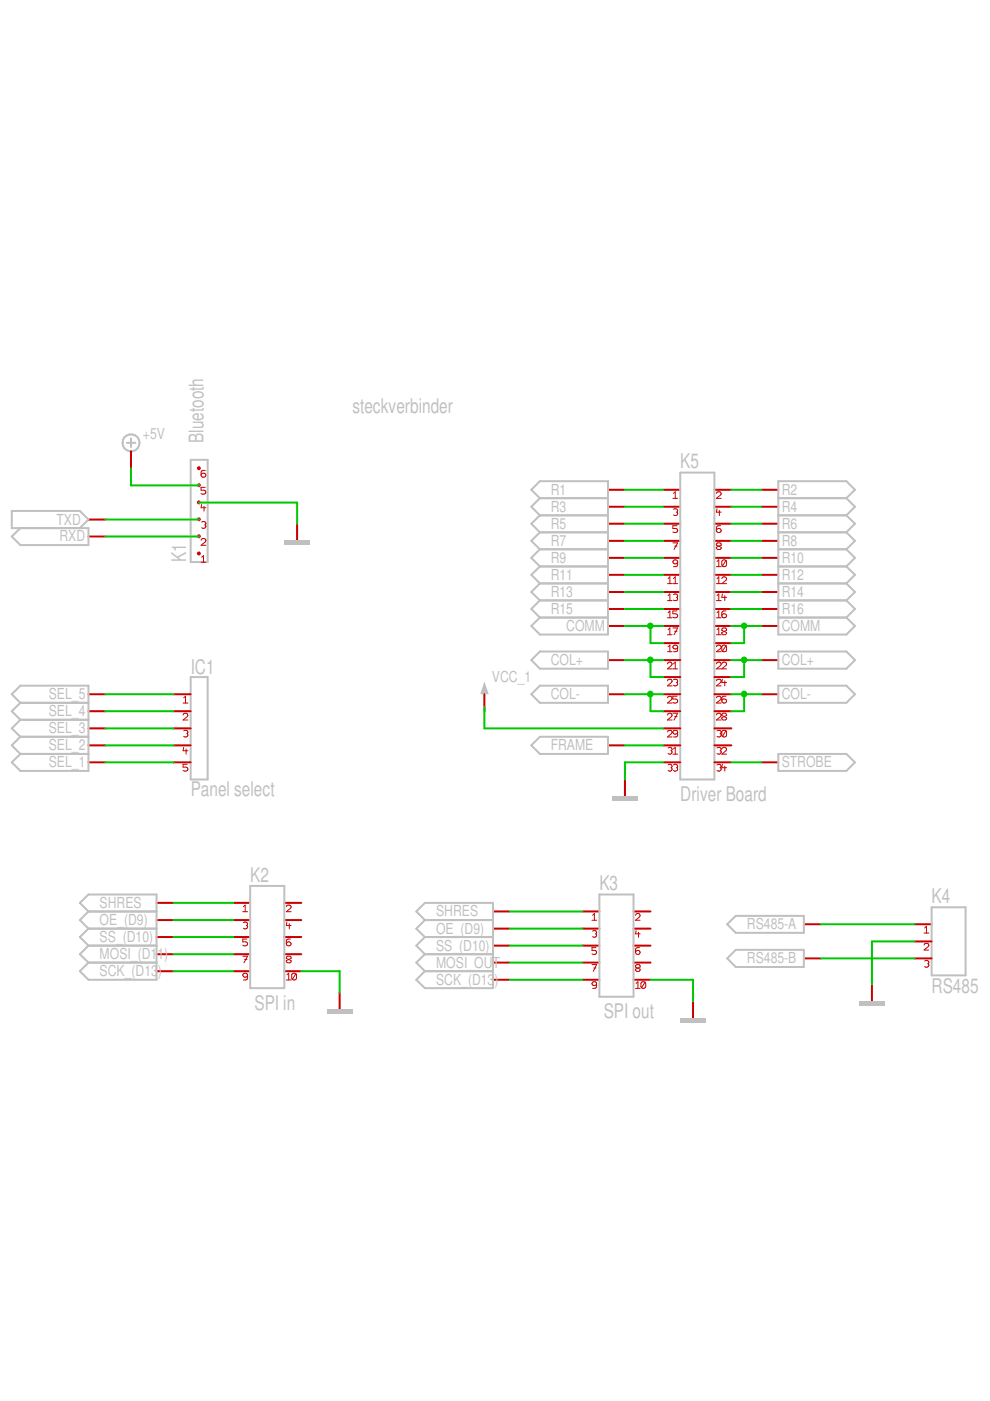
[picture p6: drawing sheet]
<svg xmlns="http://www.w3.org/2000/svg" width="210mm" height="297mm" viewBox="0 0 210 297" stroke-linecap="round" stroke-linejoin="round" font-family="sans-serif">
<path d="M170.4 196h3.6M170.4 203.2h3.6M184.9 208.6v3.6" fill="none" stroke="#c80000" stroke-width=".42"/>
<path d="M154.2 196l1.8-1.8h14.4v3.6h-14.4zM156 201.4h14.4v3.6h-14.4l-1.8-1.8z" fill="none" stroke="#c0c0c0" stroke-width=".42"/>
<path d="M182.2 212.2h5.4v.9h-5.4z" fill-rule="evenodd" fill="#c0c0c0"/>
<g fill="none" stroke="#c80000" stroke-width=".42">
<path d="M33.2 191.4h3.6M33.2 195.1h3.6M33.2 198.7h3.6M104.5 193.3h3.6M104.5 196.9h3.6M193.9 196h3.6M193.9 199.6h3.6M33.2 205.9h3.6M33.2 202.3h3.6M104.5 204.1h3.6M104.5 207.7h3.6M104.5 200.5h3.6"/>
<path d="M146.9 212.2v3.7M193.9 203.2h3.6"/>
</g>
<path d="M195.9 197.8h1M196 196.8l.4-.4v1.4M195.9 200.4a.48 .48 0 0 1 .7-.4 .48 .48 0 0 1 .2 .7l-.9 .7h1M196 203.8a.53 .53 0 0 1 .6-.2 .53 .53 0 0 1 .3 .5l-.1 .2M196.7 204.3h.1M196.8 204.3l.1 .4a.54 .54 0 0 1-.9 .2" fill="none" stroke="#c80000" stroke-width=".21"/>
<g fill="none" stroke="#c0c0c0" stroke-width=".42">
<path d="M18.8 193.3l-1.9-1.9 1.9-1.7h14.4v18h-14.4l-1.9-1.8 1.9-1.8M18.8 193.3h14.4M18.8 193.3l-1.9 1.8 1.9 1.8M18.8 196.9h14.4M18.8 196.9l-1.9 1.8 1.9 1.8M90.1 195.1l-1.8-1.8 1.8-1.9h14.4v18.1h-14.4l-1.8-1.8 1.8-1.8M90.1 195.1h14.4M90.1 195.1l-1.8 1.8 1.8 1.8M90.1 198.7h14.4M90.1 198.7l-1.8 1.8 1.8 1.8M197.5 192.4h7.2v14.4h-7.2zM18.8 204.1h14.4"/>
<path d="M18.8 200.5h14.4M18.8 200.5l-1.9 1.8 1.9 1.8M90.1 202.3h14.4M90.1 202.3l-1.8 1.8 1.8 1.8M90.1 205.9h14.4"/>
</g>
<path d="M144.2 215.9h5.4v.8h-5.4z" fill-rule="evenodd" fill="#c0c0c0"/>
<path d="M72 210.4v3.6" fill="none" stroke="#c80000" stroke-width=".42"/>
<path d="M69.3 214h5.4v.9h-5.4z" fill-rule="evenodd" fill="#c0c0c0"/>
<g fill="none" stroke="#c80000" stroke-width=".42">
<path d="M36.8 158h3.6M36.8 154.4h3.6M36.8 150.8h3.6M36.8 147.2h3.6M36.8 161.6h3.6M49.4 191.4h3.6M49.4 195.1h3.6M49.4 198.7h3.6M60.3 191.4h3.6M60.3 195.1h3.6M60.3 198.7h3.6M123.5 193.3h3.6"/>
<path d="M123.5 196.9h3.6M134.3 193.3h3.6M134.3 196.9h3.6M49.4 202.3h3.6M49.4 205.9h3.6M60.3 202.3h3.6M60.3 205.9h3.6M123.5 200.5h3.6M123.5 204.1h3.6M123.5 207.7h3.6M134.3 200.5h3.6M134.3 204.1h3.6"/>
<path d="M134.3 207.7h3.6"/>
</g>
<g fill="none" stroke="#c80000" stroke-width=".21">
<path d="M38.8 151.6a.52 .52 0 0 1 .6-.4 .52 .52 0 0 1 .4 .5l-1 1h1M38.8 149.1h1M38.9 154.9a.56 .56 0 0 1 .9 .4l-.1 .2M38.9 158.5l-.1 .7h1M38.9 148l.4-.4v1.5M39.5 158.8v1.1M39.6 155.5h.1M39.7 155.5l.1 .4a.55 .55 0 0 1-.9 .2M39.7 162.1h-.9v.5h.7l.2 .2 .1 .4a.65 .65 0 0 1-1 .2M51.5 193.3h1M51.6 195.6a.53 .53 0 0 1 .6-.1 .53 .53 0 0 1 .3 .5l-.1 .2M51.6 192.2l.4-.3v1.4"/>
<path d="M52.2 196.2h.2M52.4 199.1h-.9v.6h.6l.4 .4-.1 .3-.3 .1-.6-.1M52.4 196.2l.1 .4a.54 .54 0 0 1-.9 .2M60.7 192.2a.48 .48 0 0 1 .6-.3 .48 .48 0 0 1 .3 .7l-.9 .7h1M60.8 195.5l-.1 .7h1M61.3 195.8v1.1M61.6 199.1l-.8 .1-.1 1a.52 .52 0 0 0 .6 .3 .52 .52 0 0 0 .4-.4 .52 .52 0 0 0-.5-.4 .52 .52 0 0 0-.5 .4M125.5 195.1h1M125.6 197.4a.52 .52 0 0 1 .6-.1 .52 .52 0 0 1 .3 .5l-.1 .2M125.6 194.1l.4-.4v1.4M126.3 198h.1M126.4 198l.1 .2a.46 .46 0 0 1-.6 .5l-.3-.1"/>
<path d="M134.7 194.1a.49 .49 0 0 1 .6-.4 .49 .49 0 0 1 .4 .4l-1 1h1M134.9 197.3l-.2 .7h1M135.4 197.7v1M51.5 202.7h1l-.8 1.4M51.9 203.4h.5M52.5 206.8a.51 .51 0 0 1-.6 .4 .51 .51 0 0 1-.4-.5 .54 .54 0 0 1 .5-.4 .54 .54 0 0 1 .5 .4l-.1 .9-.8 .2M60.7 202.9l.3-.2h.5l.2 .2v.3l-1 .5v.2l.3 .2h.5l.2-.2v-.2l-1-.5zM60.7 207.8h1M60.8 206.7l.4-.4v1.5M62.7 206.5l.2 .9a.54 .54 0 0 1-.9 .2M62.7 206.5a.55 .55 0 0 0-.9 .2l.2 .9M62.7 206.5l-.7 1.1"/>
<path d="M125.5 204.5h1l-.7 1.5M125.9 205.2h.5M126.4 200.9h-.9v.6h.7l.3 .3-.3 .6-.7-.2M126.5 208.6a.47 .47 0 0 1-.7 .3 .47 .47 0 0 1-.2-.7 .54 .54 0 0 1 .9 .3l-.1 .9-.8 .1M134.7 204.8l.3-.3h.5l.2 .3v.2l-1 .5 .3 .5h.5l.2-.5-1-.5zM134.7 209.5h1M134.9 208.5l.4-.3v1.3M135.6 200.9l-.7 .1-.2 1a.49 .49 0 0 0 .6 .4 .49 .49 0 0 0 .4-.6 .51 .51 0 0 0-.5-.3 .51 .51 0 0 0-.5 .3M136.8 208.2l.1 1a.55 .55 0 0 1-.9 .2M136.8 208.2a.59 .59 0 0 0-.9 .3l.1 .9M136.8 208.2l-.8 1.2"/>
</g>
<path d="M40.4 143.6h3.6v21.7h-3.6zM53 187.8h7.3v21.7h-7.3zM127.1 189.7h7.2v21.6h-7.2z" fill="none" stroke="#c0c0c0" stroke-width=".42"/>
<circle cx="42.2" cy="99.3" r=".42" fill="#c80000"/>
<path d="M43.5 99.7l-.7 .2-.2 .9a.51 .51 0 0 0 .6 .4 .51 .51 0 0 0 .4-.5 .54 .54 0 0 0-.5-.4 .54 .54 0 0 0-.5 .4" fill="none" stroke="#c80000" stroke-width=".21"/>
<circle cx="42.2" cy="102.9" r=".42" fill="#c80000"/>
<path d="M43.5 103.3h-.9v.6h.7l.3 .4-.1 .3-.2 .2-.7-.2" fill="none" stroke="#c80000" stroke-width=".21"/>
<path d="M40.4 97.5h3.6v21.7h-3.6z" fill="none" stroke="#c0c0c0" stroke-width=".42"/>
<circle cx="42.2" cy="106.5" r=".42" fill="#c80000"/>
<path d="M42.8 107l-.2 .7h1M43.3 107.3v1.1" fill="none" stroke="#c80000" stroke-width=".21"/>
<circle cx="42.2" cy="110.1" r=".42" fill="#c80000"/>
<path d="M42.8 110.7a.53 .53 0 0 1 .5-.1 .53 .53 0 0 1 .3 .4l-.1 .3M43.4 111.3h.1M43.5 111.3l.1 .3a.54 .54 0 0 1-.8 .3" fill="none" stroke="#c80000" stroke-width=".21"/>
<circle cx="42.2" cy="113.7" r=".42" fill="#c80000"/>
<path d="M42.6 114.6a.51 .51 0 0 1 .6-.4 .51 .51 0 0 1 .4 .5l-1 .9h1" fill="none" stroke="#c80000" stroke-width=".21"/>
<circle cx="42.2" cy="117.3" r=".42" fill="#c80000"/>
<g fill="none" stroke="#c80000" stroke-width=".21">
<path d="M42.6 119.2h1M42.8 118.2l.3-.4v1.4M142.7 105.7h1M142.7 115.1h1l-.8 1.4M142.8 108a.53 .53 0 0 1 .5-.1 .53 .53 0 0 1 .4 .4l-.1 .3M142.8 104.6l.4-.3v1.4M143 115.8h.6M143.4 108.6h.2M143.6 111.5h-.9v.6h.6l.3 .1 .1 .4a.65 .65 0 0 1-1 .2M143.6 108.6l.1 .3a.54 .54 0 0 1-.9 .3M143.7 119.2a.51 .51 0 0 1-.6 .4 .51 .51 0 0 1-.4-.6 .54 .54 0 0 1 .5-.3 .54 .54 0 0 1 .5 .3l-.1 1-.8 .1M151.9 104.6a.48 .48 0 0 1 .6-.3 .48 .48 0 0 1 .3 .6l-.9 .8h1"/>
<path d="M151.9 115.3l.2-.2h.6l.2 .2v.3l-1 .4v.3l.2 .2h.6l.2-.2v-.3l-1-.4zM152 107.9l-.1 .7h1M152 119l.4-.3v1.4M152.5 108.2v1.1M152.8 111.5l-.8 .1-.1 1a.52 .52 0 0 0 .6 .3 .52 .52 0 0 0 .4-.5 .52 .52 0 0 0-.5-.4 .52 .52 0 0 0-.5 .4M153.9 118.8l.2 1a.54 .54 0 0 1-.9 .2M153.9 118.8a.55 .55 0 0 0-.9 .2l.2 1M153.9 118.8l-.7 1.2M141.5 123.7h1M141.5 127.3h1M141.5 131h1M141.5 134.6h1"/>
<path d="M141.5 138.2h1M141.6 122.7l.4-.4v1.4M141.6 126.3l.4-.4v1.4M141.6 129.9l.4-.4v1.5M141.6 133.5l.4-.4v1.5M141.6 137.1l.4-.3v1.4M142.7 123.7h1M142.7 133.1h1l-.8 1.5M142.8 126.1a.53 .53 0 0 1 .5-.1 .53 .53 0 0 1 .4 .4l-.1 .3M142.8 122.7l.4-.4v1.4M143 133.9h.6M143.4 126.7h.2"/>
<path d="M143.6 126.7l.1 .3a.59 .59 0 0 1-.9 .3M143.6 129.5h-.9v.6h.6l.4 .4-.1 .4-.3 .1-.6-.1M143.7 137.2a.48 .48 0 0 1-.7 .4 .48 .48 0 0 1-.2-.7 .55 .55 0 0 1 .9 .2l-.1 1-.8 .1M151.9 137.1a.52 .52 0 0 1 .6-.3 .52 .52 0 0 1 .4 .4l-1 1h1M151.9 120.1h1M151.9 123.7h1M151.9 127.3h1M151.9 131h1M151.9 134.6h1M152 122.7l.4-.4v1.4M152 126.3l.4-.4v1.4M152 129.9l.4-.4v1.5"/>
<path d="M152 133.5l.4-.4v1.5M153 122.7a.51 .51 0 0 1 .6-.4 .51 .51 0 0 1 .5 .5l-1.1 .9h1.1M153.2 125.9l-.2 .8h1.1M153.3 133.1h.5l.3 .3v.2l-1.1 .5v.2l.3 .3h.5l.3-.5-1.1-.5v-.2zM153.7 126.3v1M153.9 129.5l-.7 .2-.2 .9a.52 .52 0 0 0 .6 .4 .52 .52 0 0 0 .5-.5 .52 .52 0 0 0-.6-.4 .52 .52 0 0 0-.5 .4M153.9 136.9a.55 .55 0 0 0-.9 .2l.2 1M153.9 136.9l.2 .9a.59 .59 0 0 1-.9 .3M153.9 136.9l-.7 1.2M141.5 140.8a.49 .49 0 0 1 .5-.4 .49 .49 0 0 1 .5 .4l-1 1h1M141.5 144.4a.5 .5 0 0 1 .6-.4 .5 .5 0 0 1 .4 .5l-1 .9h1M141.5 148a.5 .5 0 0 1 .6-.4 .5 .5 0 0 1 .4 .5l-1 1h1"/>
<path d="M141.5 151.6a.49 .49 0 0 1 .5-.4 .49 .49 0 0 1 .5 .5l-1 1h1M141.5 155.2a.5 .5 0 0 1 .6-.4 .5 .5 0 0 1 .4 .5l-1 1h1M141.6 158.6a.49 .49 0 0 1 .6-.1 .49 .49 0 0 1 .3 .4l-.1 .3M142.2 159.2h.2M142.4 159.2l.1 .3a.5 .5 0 0 1-.9 .3M142.7 141.8h1M142.7 151.2h1l-.8 1.5M142.7 159.9h1M142.8 144.1a.56 .56 0 0 1 .9 .4l-.1 .2M142.8 140.8l.4-.4v1.4M142.8 158.8l.4-.3v1.4M143 151.9h.6"/>
<path d="M143.4 144.7h.2M143.6 144.7l.1 .4a.55 .55 0 0 1-.9 .2M143.6 147.6h-.9v.6h.6l.4 .3-.1 .4-.3 .2-.6-.2M143.7 155.3a.52 .52 0 0 1-.6 .4 .52 .52 0 0 1-.4-.5 .54 .54 0 0 1 .5-.4 .54 .54 0 0 1 .5 .4l-.1 .9-.8 .2M151.9 140.8a.52 .52 0 0 1 .5-.4 .52 .52 0 0 1 .5 .4l-1 1h1M151.9 144.4a.48 .48 0 0 1 .6-.4 .48 .48 0 0 1 .3 .7l-.9 .7h1M151.9 148a.52 .52 0 0 1 .6-.4 .52 .52 0 0 1 .4 .5l-1 1h1M151.9 151.6a.52 .52 0 0 1 .5-.4 .52 .52 0 0 1 .5 .5l-1 1h1M152 154.9a.56 .56 0 0 1 .9 .4l-.1 .2M152 158.6a.53 .53 0 0 1 .6-.1 .53 .53 0 0 1 .3 .4l-.1 .3M152.7 155.5h.1M152.7 159.2h.1"/>
<path d="M152.8 155.5l.1 .4a.55 .55 0 0 1-.9 .2M152.8 159.2l.1 .3a.54 .54 0 0 1-.9 .3M153 140.8a.52 .52 0 0 1 .6-.4 .52 .52 0 0 1 .5 .4l-1.1 1h1.1M153 158.8a.52 .52 0 0 1 .6-.4 .52 .52 0 0 1 .5 .5l-1.1 1h1.1M153.2 144l-.2 .7h1.1M153.3 151.2h.5l.3 .5-1.1 .5v.2l.3 .3h.5l.3-.5-1.1-.5zM153.7 144.4v1M153.9 147.6l-.7 .1-.2 1a.51 .51 0 0 0 .6 .4 .51 .51 0 0 0 .5-.6 .54 .54 0 0 0-.6-.3 .54 .54 0 0 0-.5 .3M153.9 154.9a.59 .59 0 0 0-.9 .3l.2 .9M153.9 154.9l.2 1a.55 .55 0 0 1-.9 .2M153.9 154.9l-.7 1.2M141.6 162.2a.49 .49 0 0 1 .6-.1 .49 .49 0 0 1 .3 .5l-.1 .2"/>
<path d="M142.2 162.8h.2M142.4 162.8l.1 .2a.46 .46 0 0 1-.6 .5l-.3-.1M142.8 162.2a.52 .52 0 0 1 .6-.1 .52 .52 0 0 1 .3 .5l-.1 .2M143.4 162.8h.2M143.6 162.8l.1 .4a.55 .55 0 0 1-.9 .2M152 162.2a.52 .52 0 0 1 .6-.1 .52 .52 0 0 1 .3 .5l-.1 .2M152.7 162.8h.1M152.8 162.8l.1 .4a.55 .55 0 0 1-.9 .2M153.2 162.1l-.2 .7h1.1M153.7 162.4v1.1"/>
</g>
<g fill="none" stroke="#c80000" stroke-width=".42">
<path d="M18.8 113.7h3.6M18.8 110.2h3.6M63 111v3.7M140.6 103.8h3.6M140.6 107.4h3.6M140.6 111h3.6M140.6 114.7h3.6M140.6 118.3h3.6M151.5 103.8h3.6M151.5 107.4h3.6M151.5 111h3.6M151.5 114.7h3.6"/>
<path d="M151.5 118.3h3.6M140.6 121.9h3.6M140.6 125.5h3.6M140.6 129.1h3.6M140.6 132.7h3.6M140.6 136.4h3.6M140.6 140h3.6M151.5 121.9h3.6M151.5 125.5h3.6M151.5 129.1h3.6M151.5 132.7h3.6M151.5 136.4h3.6"/>
<path d="M151.5 140h3.6M18.8 147.2h3.6M18.8 150.8h3.6M18.8 154.4h3.6M18.8 158h3.6M140.6 143.6h3.6M140.6 147.2h3.6M140.6 150.8h3.6M140.6 154.4h3.6M140.6 158h3.6M151.5 143.6h3.6M151.5 147.2h3.6"/>
<path d="M151.5 150.8h3.6M151.5 154.4h3.6M151.5 158h3.6M18.8 161.6h3.6M140.6 161.6h3.6M151.5 161.6h3.6"/>
</g>
<path d="M4.3 112l-1.8 1.7 1.8 1.9h14.5v-3.6h-16.3v-3.7h14.4l1.9 1.9-1.9 1.8M144.2 100.2h7.3v65.1h-7.3zM4.3 149l-1.8-1.8 1.8-1.8h14.5v18h-14.5l-1.8-1.8 1.8-1.7M4.3 149h14.5M4.3 149l-1.8 1.8 1.8 1.8M4.3 152.6h14.5M4.3 152.6l-1.8 1.8 1.8 1.8M4.3 156.2h14.5M4.3 156.2l-1.8 1.8 1.8 1.9M4.3 159.9h14.5" fill="none" stroke="#c0c0c0" stroke-width=".42"/>
<path d="M60.3 114.7h5.4v.9h-5.4z" fill-rule="evenodd" fill="#c0c0c0"/>
<g fill="none" stroke="#c0c0c0" stroke-width=".42">
<path d="M26.9 93.9h1.8M27.8 93v1.8M112.6 132.7l1.9-1.8h14.4v3.6h-14.4zM165 130.9h14.5l1.8 1.8-1.8 1.8h-14.5zM112.6 158l1.9-1.8h14.4v3.7h-14.4zM165 159.9h14.5l1.8 1.7-1.8 1.8h-14.5z"/>
<circle cx="27.8" cy="93.9" r="1.81"/>
</g>
<path d="M27.8 95.7v3.6M128.9 132.7h3.6M161.4 132.7h3.6M128.9 158h3.6M161.4 161.6h3.6" fill="none" stroke="#c80000" stroke-width=".42"/>
<path d="M102.7 144.5l.9 2.7h-1.8z" fill="#c0c0c0"/>
<g fill="none" stroke="#c80000" stroke-width=".42">
<path d="M128.9 118.3h3.6M128.9 114.7h3.6M128.9 111h3.6M128.9 107.4h3.6M128.9 103.8h3.6M161.4 118.3h3.6M161.4 114.7h3.6M161.4 111h3.6M161.4 107.4h3.6M161.4 103.8h3.6M128.9 140h3.6M128.9 129.1h3.6"/>
<path d="M128.9 125.5h3.6M128.9 121.9h3.6M161.4 140h3.6M161.4 129.1h3.6M161.4 125.5h3.6M161.4 121.9h3.6M102.7 147.2v3.6M128.9 147.2h3.6M161.4 147.2h3.6M132.5 165.3v3.6"/>
</g>
<g fill="none" stroke="#c0c0c0" stroke-width=".42">
<path d="M114.5 105.6l-1.9-1.8 1.9-1.8h14.4v28.9h-14.4l-1.9-1.8 1.9-1.8M114.5 116.5h14.4M114.5 112.9h14.4M114.5 109.3h14.4M114.5 105.6h14.4M114.5 116.5l-1.9 1.8 1.9 1.8M114.5 112.9l-1.9 1.8 1.9 1.8M114.5 109.3l-1.9 1.7 1.9 1.9M114.5 105.6l-1.9 1.8 1.9 1.9M165 116.5h14.5M165 112.9h14.5M165 109.3h14.5"/>
<path d="M165 105.6h14.5M179.5 105.6l1.8-1.8-1.8-1.8h-14.5v28.9h14.5l1.8-1.8-1.8-1.8M179.5 116.5l1.8 1.8-1.8 1.8M179.5 112.9l1.8 1.8-1.8 1.8M179.5 109.3l1.8 1.7-1.8 1.9M179.5 105.6l1.8 1.8-1.8 1.9M112.6 140l1.9-1.9h14.4v3.7h-14.4zM114.5 127.3h14.4M114.5 123.7h14.4M114.5 120.1h14.4M114.5 123.7l-1.9 1.8 1.9 1.8M114.5 120.1l-1.9 1.8 1.9 1.8"/>
<path d="M165 138.1h14.5l1.8 1.9-1.8 1.8h-14.5zM165 127.3h14.5M165 123.7h14.5M165 120.1h14.5M179.5 123.7l1.8 1.8-1.8 1.8M179.5 120.1l1.8 1.8-1.8 1.8M112.6 147.2l1.9-1.8h14.4v3.6h-14.4zM165 145.4h14.5l1.8 1.8-1.8 1.8h-14.5z"/>
</g>
<path d="M129.8 168.9h5.4v.9h-5.4z" fill-rule="evenodd" fill="#c0c0c0"/>
<g fill="none" stroke="#00c800" stroke-width=".42">
<path d="M27.8 99.3v3.6h14.4M132.5 125.5h8.1M22.4 154.4h14.4M22.4 147.2h14.4M22.4 150.8h14.4M22.4 158h14.4M102.7 149.9v4.5h37.9M132.5 158h8.1M22.4 161.6h14.4M155.1 161.6h6.3M174 196h19.9M36.8 202.3h12.6"/>
<path d="M108.1 204.1h15.4M174 203.2h19.9"/>
</g>
<circle cx="157.8" cy="132.7" r=".69" fill="#00c800"/>
<path d="M155.1 132.7h6.3M157.8 132.7v3.7h-2.7" fill="none" stroke="#00c800" stroke-width=".42"/>
<circle cx="137.9" cy="132.7" r=".71" fill="#00c800"/>
<path d="M132.5 132.7h8.1M137.9 132.7v3.7h2.7" fill="none" stroke="#00c800" stroke-width=".42"/>
<circle cx="157.8" cy="147.1" r=".7" fill="#00c800"/>
<path d="M161.4 147.2h-3.6v3.6h-2.7" fill="none" stroke="#00c800" stroke-width=".42"/>
<circle cx="137.9" cy="147.1" r=".72" fill="#00c800"/>
<g fill="none" stroke="#00c800" stroke-width=".42">
<path d="M132.5 118.3h8.1M132.5 114.7h8.1M132.5 111h8.1M132.5 107.4h8.1M132.5 103.8h8.1M155.1 118.3h6.3M155.1 114.7h6.3M155.1 111h6.3M155.1 107.4h6.3M155.1 103.8h6.3M132.5 129.1h8.1M132.5 121.9h8.1"/>
<path d="M155.1 129.1h6.3M155.1 125.5h6.3M155.1 121.9h6.3M132.5 147.2h8.1M137.9 147.2v3.6h2.7M155.1 147.2h2.7"/>
</g>
<circle cx="157.8" cy="139.9" r=".7" fill="#00c800"/>
<path d="M161.4 140h-3.6v3.6h-2.7" fill="none" stroke="#00c800" stroke-width=".42"/>
<circle cx="137.9" cy="139.9" r=".72" fill="#00c800"/>
<g fill="none" stroke="#00c800" stroke-width=".42">
<path d="M22.4 113.7h19.8M22.4 110.2h19.8M42.2 106.6h20.8v4.4M132.5 140h8.1M137.9 140v3.6h2.7M155.1 140h2.7M140.6 161.6h-8.1v3.7M36.8 191.4h12.6M36.8 195.1h12.6M36.8 198.7h12.6M108.1 193.3h15.4M108.1 196.9h15.4"/>
<path d="M193.9 199.6h-9v9M36.8 205.9h12.6M63.9 205.9h8.1v4.5M108.1 207.7h15.4M108.1 200.5h15.4M137.9 207.7h9v4.5"/>
</g>
<g font-size="4.3" fill="#c0c0c0">
<text x="74.7" y="87.5">steckverbinder</text>
<text x="43.1" y="93.9" transform="rotate(-90 43.1 93.9)">Bluetooth</text>
<text x="144.2" y="99.3">K5</text>
<text x="39.5" y="119.2" transform="rotate(-90 39.5 119.2)">K1</text>
<text x="40.4" y="142.9">IC1</text>
<text x="40.4" y="168.8">Panel select</text>
<text x="144.2" y="169.8">Driver Board</text>
<text x="53" y="186.9">K2</text>
<text x="127.1" y="188.7">K3</text>
<text x="197.5" y="191.4">K4</text>
<text x="54" y="214">SPI in</text>
<text x="128" y="215.9">SPI out</text>
<text x="197.5" y="210.4">RS485</text>
</g>
<g font-size="3.2" fill="#c0c0c0">
<text x="30.3" y="93.1">+5V</text>
<text x="116.8" y="104.9">R1</text>
<text x="165.7" y="104.9">R2</text>
<text x="12" y="111.2">TXD</text>
<text x="116.8" y="112.1">R5</text>
<text x="116.8" y="108.5">R3</text>
<text x="165.7" y="112.1">R6</text>
<text x="165.7" y="108.5">R4</text>
<text x="12.6" y="114.8">RXD</text>
<text x="116.8" y="119.3">R9</text>
<text x="116.8" y="115.7">R7</text>
<text x="165.7" y="119.3">R10</text>
<text x="165.7" y="115.7">R8</text>
<text x="116.8" y="123">R11</text>
<text x="165.7" y="123">R12</text>
<text x="116.8" y="130.2">R15</text>
<text x="116.8" y="126.6">R13</text>
<text x="165.7" y="130.2">R16</text>
<text x="165.7" y="126.6">R14</text>
<text x="120.1" y="133.8">COMM</text>
<text x="165.7" y="133.8">COMM</text>
<text x="116.8" y="141">COL+</text>
<text x="165.7" y="141">COL+</text>
<text x="10.3" y="148.3">SEL_5</text>
<text x="104.3" y="144.7">VCC_1</text>
<text x="116.8" y="148.3">COL-</text>
<text x="165.7" y="148.3">COL-</text>
<text x="10.3" y="151.8">SEL_4</text>
<text x="10.3" y="155.5">SEL_3</text>
<text x="10.3" y="159.1">SEL_2</text>
<text x="116.8" y="159.1">FRAME</text>
<text x="10.3" y="162.7">SEL_1</text>
<text x="165.7" y="162.7">STROBE</text>
<text x="21.1" y="192.5">SHRES</text>
<text x="21.1" y="196.1">OE_(D9)</text>
<text x="92.5" y="194.3">SHRES</text>
<text x="92.5" y="198">OE_(D9)</text>
<text x="158.4" y="197">RS485-A</text>
<text x="21.1" y="203.4">MOSI_(D11)</text>
<text x="21.1" y="199.7">SS_(D10)</text>
<text x="92.5" y="201.5">SS_(D10)</text>
<text x="21.1" y="207">SCK_(D13)</text>
<text x="92.5" y="205.1">MOSI_OUT</text>
<text x="92.5" y="208.8">SCK_(D13)</text>
<text x="158.4" y="204.3">RS485-B</text>
</g>
</svg>
